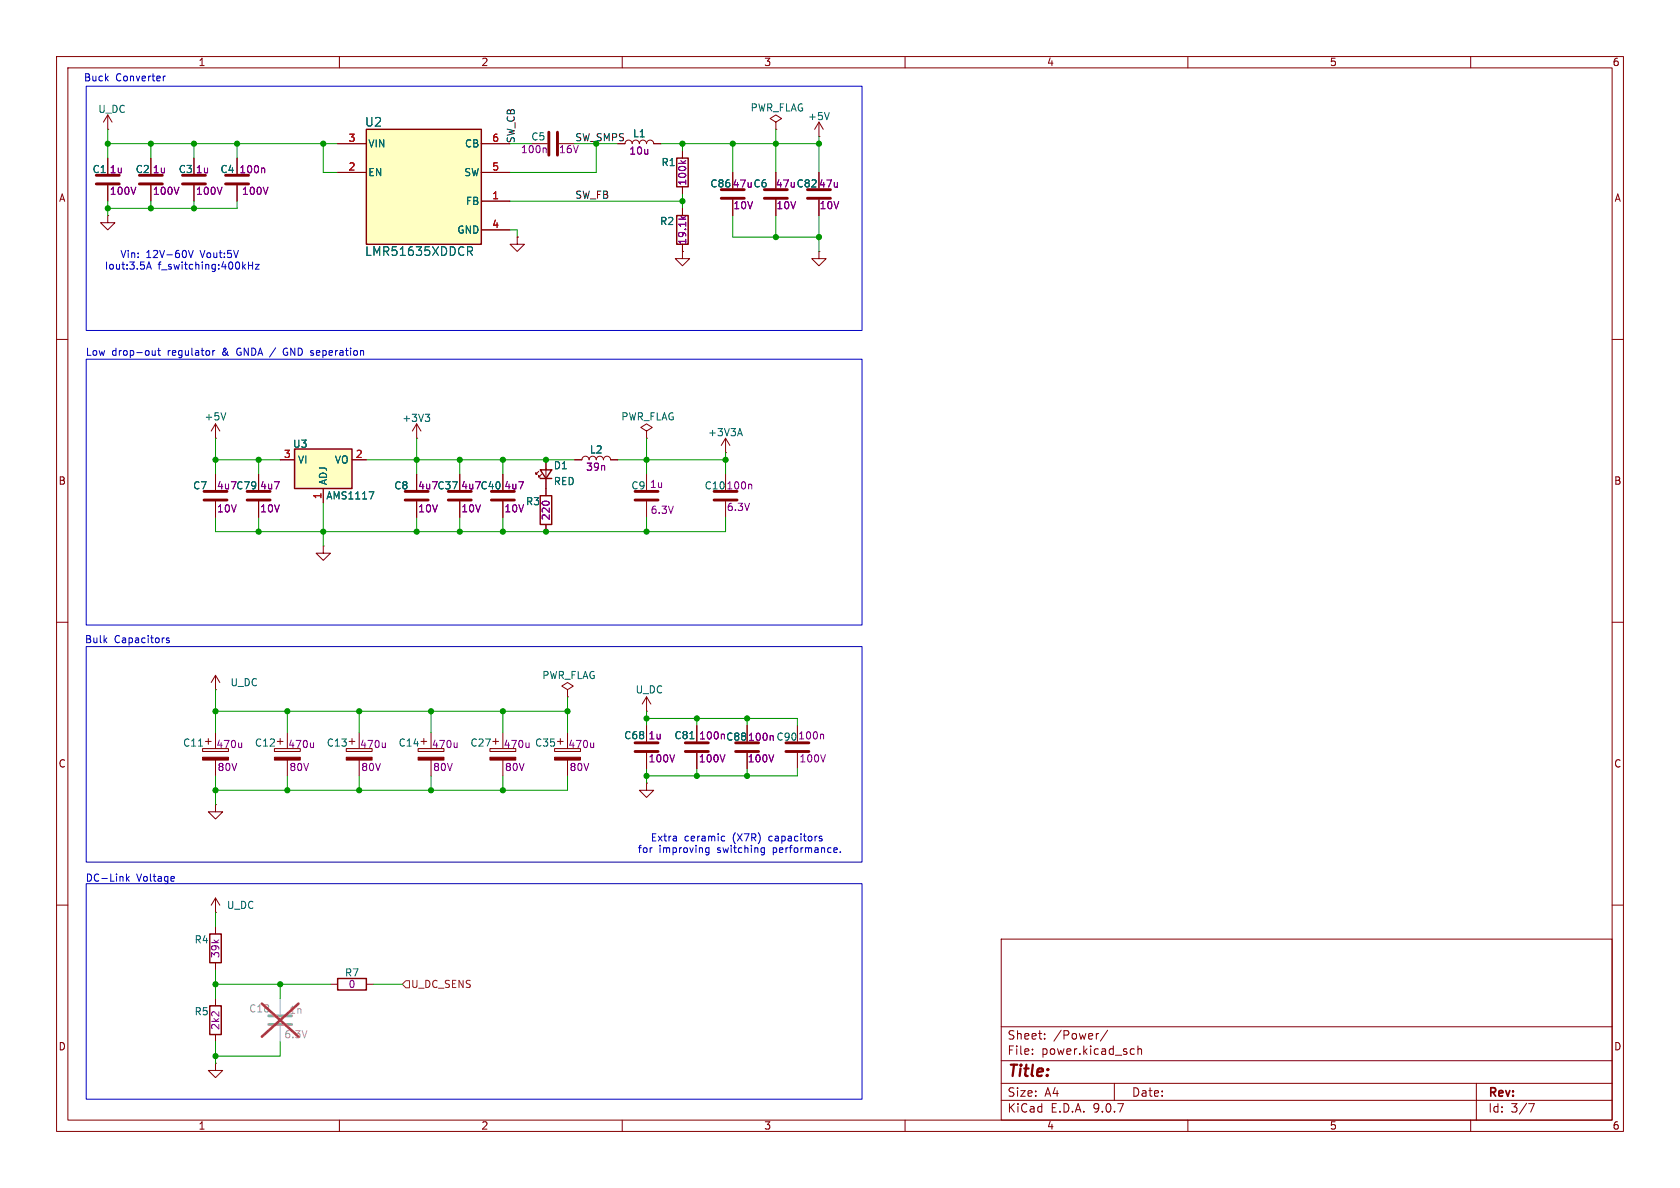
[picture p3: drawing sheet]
<svg xmlns="http://www.w3.org/2000/svg" width="297mm" height="210mm" viewBox="0 0 297 210" stroke-linecap="round" stroke-linejoin="round" font-family="sans-serif">
<g fill="none" stroke="#840000" stroke-width=".18">
<path d="M10 10h277v190h-277zM12 12h273v186h-273zM60 10v2M110 10v2M160 10v2M210 10v2M260 10v2M19 22.9h.1M19 38.1v1.3h1.3l-1.3 1.2-1.2-1.2h1.2M19 38.1h.1M19 20.3l-.7 1.3M19 20.3l.8 1.3"/>
<path d="M19 20.3v2.6M94 25.4h2.8M120.6 26.7v1.2M120.6 33v1.3M144.8 30.5v2.8M144.8 35.3v2.8M10 60h2M128.3 77.5l-.8 1.2M128.3 77.5l.7 1.2M128.3 77.5v2.5M285 60h2M128.3 80h.1"/>
<path d="M10 110h2M38.1 119.4l-.8 1.3M38.1 119.4l.8 1.3M38.1 119.4v2.5M285 110h2M38.1 121.9h.1M48.5 132.3h4.6v.5h-4.6zM49 131.1h1M49.5 130.6v1M50.8 129.5v2.8M50.8 134.4v2.8M61.2 132.3h4.6v.5h-4.6z"/>
<path d="M61.7 131.1h1M62.2 130.6v1M63.5 129.5v2.8M63.5 134.4v2.8M114.3 138.4v1.3h1.3l-1.3 1.3-1.3-1.3h1.3M114.3 138.4h.1M114.3 125.7h.1M114.3 123.2v2.5M114.3 128.3v2.8M114.3 133.1v2.8M114.3 123.2l-.8 1.3M114.3 123.2l.8 1.3"/>
<path d="M123.2 128.3v2.8M123.2 133.1v2.8M10 160h2M177 166h108v32h-108zM285 160h2M60 198v2M110 198v2M160 198v2M177 194.5h108M177 191.5h108M177 187.5h108M177 181.5h108"/>
<path d="M182.5 186.3v.1M182.5 185.5v.1M184.7 183.6v.1M184.7 182.8v.1M194.2 182.7l-.2 .1M195.8 182.1l-1.3 2M197 191.5v3M200.1 185.4l.4 .1M200.5 186.3l-.4 .1M201.2 185.5l.2-.1 .3 .1 .1 .9M201.2 184.9v1.5M210 198v2"/>
<path d="M260 198v2M261 191.5v6.5M270.2 195.1h1l-.6 1.5"/>
</g>
<path d="M97 23.4v4M98.6 23.4v4M142.7 33.5h4.1M142.7 35.1h4.1M112.3 131.3h4M112.3 132.8h4M121.2 131.3h4M121.2 132.8h4" fill="none" stroke="#840000" stroke-width=".51"/>
<path d="M130.5 76.7h.6M130.8 75.8l.4 1.2M122 130.6h.7" fill="none" stroke="#006464" stroke-width=".18"/>
<path d="M119.6 27.9h2.1v5.1h-2.1z" fill="none" stroke="#840000" stroke-width=".25"/>
<path d="M96.4 26.1l.2 .2v.7M120.4 28.4l.5 .5M121.2 28.4l-.5 .4M55.4 131.3v.9M55.4 132l-.2 .2M68.1 131.3v.9M68.1 132l-.2 .2" fill="none" stroke="#840084" stroke-width=".18"/>
<g fill="#840000" stroke="#840000" stroke-width=".18">
<path d="M48.5 133.9h4.6v.5h-4.6z"/>
<path d="M61.2 133.9h4.6v.5h-4.6z"/>
</g>
<path d="M52.1 79.4h10.1v7h-10.1z" fill="#ffffc2"/>
<path d="M119.6 38.1h2.1v5.1h-2.1zM52.1 79.4h10.1v7h-10.1zM95.5 83.1h2l-1 1.5zM95.5 84.6h2M37.1 165.1h2v5.1h-2zM37.1 177.8h2v5.1h-2zM59.7 173h5.1v2h-5.1z" fill="none" stroke="#840000" stroke-width=".25"/>
<g fill="none" stroke="#840000" stroke-width=".18">
<path d="M19 27.9v2.8M19 32.8v2.8M26.7 27.9v2.8M26.7 32.8v2.8M34.3 27.9v2.8M34.3 32.8v2.8M41.9 27.9v2.8M41.9 32.8v2.8M110.5 25.4a.64 .64 0 0 1 .6-.6 .64 .64 0 0 1 .7 .6 .64 .64 0 0 1 .6-.6 .64 .64 0 0 1 .6 .6 .64 .64 0 0 1 .7-.6 .64 .64 0 0 1 .6 .6 .64 .64 0 0 1 .6-.6 .64 .64 0 0 1 .7 .6h1.2M120.6 36.8v1.3M129.5 30.5v2.8M129.5 35.3v2.8"/>
<path d="M137.2 21.6l1-.6-1-.7-1.1 .7 1.1 .6v1.3M137.2 22.9h.1M137.2 30.5v2.8M137.2 35.3v2.8M144.8 24.1h.1M144.8 21.6l-.8 1.3M144.8 21.6l.7 1.3M144.8 21.6v2.5M91.4 41.9v1.3h1.3l-1.3 1.3-1.2-1.3h1.2M91.4 41.9h.1M120.6 44.5v1.2h1.3l-1.3 1.3-1.2-1.3h1.2M120.6 44.5h.1"/>
<path d="M120.6 43.2v1.3M144.8 44.5v1.2h1.2l-1.2 1.3-1.3-1.3h1.3M144.8 44.5h.1M38.1 77.5h.1M38.1 74.9v2.6M38.1 74.9l-.8 1.3M38.1 74.9l.8 1.3M73.7 77.5h.1M73.7 74.9l-.8 1.3M73.7 74.9l.7 1.3M73.7 74.9v2.6M114.3 76.2l1-.6-1-.7-1 .7 1 .6v1.3"/>
<path d="M114.3 77.5h.1M38.1 83.8v2.8M38.1 88.6v2.8M45.7 83.8v2.8M45.7 88.6v2.8M49.5 81.3h2.6M57.1 96.5v1.3h1.3l-1.3 1.3-1.2-1.3h1.2M57.1 96.5h.1M57.1 86.4v2.5M62.2 81.3h2.6M88.9 83.8v2.8M88.9 88.6v2.8"/>
<path d="M95.2 83.3l-.5 .5v-.2v.2h.3M95.8 83.8l-.6 .5v-.2v.2h.3M96.5 81.3v5.1M101.6 81.3h1.3a.64 .64 0 0 1 .6-.7 .64 .64 0 0 1 .6 .7 .64 .64 0 0 1 .7-.7 .64 .64 0 0 1 .6 .7 .64 .64 0 0 1 .6-.7 .64 .64 0 0 1 .7 .7 .64 .64 0 0 1 .6-.7 .64 .64 0 0 1 .6 .7h1.3M114.3 83.8v2.8M114.3 88.6v2.8M128.3 83.8v2.8M128.3 88.6v2.8M35.8 132.3h4.6v.5h-4.6zM36.3 131.1h1M36.8 130.6v1M38.1 129.5v2.8"/>
<path d="M38.1 134.4v2.8M73.9 132.3h4.6v.5h-4.6zM74.4 131.1h1M74.9 130.6v1M76.2 129.5v2.8M76.2 134.4v2.8M86.6 132.3h4.6v.5h-4.6zM87.1 131.1h1M87.6 130.6v1M88.9 129.5v2.8M88.9 134.4v2.8M98 132.3h4.6v.5h-4.6z"/>
<path d="M98.6 131.1h1M99.1 130.6v1M100.3 121.9l1-.6-1-.6-1 .6 1 .6v1.3M100.3 123.2h.1M100.3 129.5v2.8M100.3 134.4v2.8M132.1 128.3v2.8M132.1 133.1v2.8M141 128.3v2.8M141 133.1v2.8M38.1 142.2v1.3h1.3l-1.3 1.3-1.3-1.3h1.3M38.1 142.2h.1"/>
<path d="M38.1 158.8v2.5M38.1 158.8l-.8 1.2M38.1 158.8l.8 1.2M38.1 161.3h.1M38.1 163.8v1.3M38.1 170.2v1.3M38.1 176.5v1.3M58.4 174h1.3M64.8 174h1.2M38.1 188v1.2h1.3l-1.3 1.3-1.3-1.3h1.3M38.1 188h.1M38.1 182.9v1.3"/>
</g>
<path d="M146.6 19.9l-.4 1.3M39.9 73l-.4 1.2M75.2 73.2h.8l-.5 .5M75.7 73.7l.3 .2v.4l-.3 .2M65.2 86.9h.9l-.6 1.3M35.1 131.9h.7" fill="none" stroke="#006464" stroke-width=".18"/>
<g fill="none" stroke="#840000" stroke-width=".51">
<path d="M17 31h4.1M17 32.5h4.1M24.6 31h4.1M24.6 32.5h4.1M32.3 31h4M32.3 32.5h4M39.9 31h4M39.9 32.5h4M127.5 33.5h4.1M127.5 35.1h4.1M135.1 33.5h4.1M135.1 35.1h4.1"/>
<path d="M36.1 86.9h4M36.1 88.4h4M43.7 86.9h4.1M43.7 88.4h4.1M86.9 86.9h4M86.9 88.4h4M112.3 86.9h4M112.3 88.4h4M126.2 86.9h4.1M126.2 88.4h4.1M130 131.3h4.1M130 132.8h4.1"/>
<path d="M138.9 131.3h4.1M138.9 132.8h4.1"/>
</g>
<g fill="#840000" stroke="#840000" stroke-width=".18">
<path d="M98 133.9h4.6v.5h-4.6z"/>
<path d="M35.8 133.9h4.6v.5h-4.6z"/>
<path d="M73.9 133.9h4.6v.5h-4.6z"/>
<path d="M86.6 133.9h4.6v.5h-4.6z"/>
</g>
<g fill="none" stroke="#840084" stroke-width=".18">
<path d="M46.6 29.7l.2 .2v.7M120.4 38.3l.5 .4M121.2 38.3l-.5 .3M132.7 85.6l.2 .2v.6M42.7 131.3v.9M42.7 132l-.2 .2M80.8 131.3v.9M80.8 132l-.2 .2M93.5 131.3v.9M93.5 132l-.2 .2M105 131.3v.9M105 132l-.2 .2"/>
<path d="M145.4 129.8l.2 .2v.6"/>
</g>
<path d="M47.5 179.6h4.1M47.5 181.1h4.1" fill="none" stroke="#a1a1a1" stroke-width=".51"/>
<path d="M49.5 176.5v2.8M49.5 181.4v2.8" fill="none" stroke="#a1a1a1" stroke-width=".18"/>
<path d="M46.3 177.4l6.5 5.9M52.8 177.4l-6.5 5.9" fill="none" stroke="#e12e31" stroke-width=".46"/>
<path d="M64.8 22.9h20.3v20.3h-20.3z" fill="#ffffc2"/>
<path d="M64.8 22.9h20.3v20.3h-20.3zM95.5 87.6h2v5.1h-2z" fill="none" stroke="#840000" stroke-width=".25"/>
<g fill="none" stroke="#840000" stroke-width=".18">
<path d="M19 27.9v2.8M19 32.8v2.8M26.7 27.9v2.8M26.7 32.8v2.8M34.3 27.9v2.8M34.3 32.8v2.8M41.9 27.9v2.8M41.9 32.8v2.8M59.7 25.4h5.1M59.7 30.5h5.1M85.1 25.4h5.1M85.1 30.5h5.1"/>
<path d="M85.1 35.6h5.1M115.6 25.4h1.2M120.6 26.7v1.2M120.6 33v1.3M120.6 36.8v1.3M129.5 30.5v2.8M129.5 35.3v2.8M137.2 30.5v2.8M137.2 35.3v2.8M144.8 30.5v2.8M144.8 35.3v2.8M85.1 40.6h5.1"/>
<path d="M91.4 41.9h.1M120.6 44.5h.1M120.6 43.2v1.3M38.1 83.8v2.8M38.1 88.6v2.8M45.7 83.8v2.8M45.7 88.6v2.8M49.5 81.3h2.6M57.1 86.4v2.5M62.2 81.3h2.6M73.7 83.8v2.8M73.7 88.6v2.8"/>
<path d="M81.3 83.8v2.8M81.3 88.6v2.8M88.9 83.8v2.8M88.9 88.6v2.8M96.5 81.3v1.8M96.5 84.6v3M96.5 92.7v1.3M101.6 81.3h1.3M107.9 81.3h1.3M114.3 128.3v2.8M114.3 133.1v2.8M123.2 128.3v2.8"/>
<path d="M123.2 133.1v2.8M132.1 128.3v2.8M132.1 133.1v2.8"/>
</g>
<path d="M82.7 43.6h.5l.3 .3-.1 .4-.7 .1M83 44.4l.5 .7M65.2 86.9h.9l-.6 1.3M122 130.6h.7" fill="none" stroke="#006464" stroke-width=".18"/>
<path d="M71.6 86.9h4.1M71.6 88.4h4.1M79.2 86.9h4.1M79.2 88.4h4.1" fill="none" stroke="#840000" stroke-width=".51"/>
<path d="M71.1 174l.7-.6h.6v1.2h-.6z" fill="none" stroke="#725600" stroke-width=".18"/>
<g fill="none" stroke="#009600" stroke-width=".18">
<path d="M19 25.4h40.7M19 22.9v5M19 35.6v2.5M26.7 25.4v2.5M26.7 35.6v1.2M34.3 25.4v2.5M34.3 35.6v1.2M41.9 35.6v1.2h-22.9M41.9 25.4v2.5M57.1 25.4v5.1h2.6M90.2 25.4h3.8M90.2 35.6h30.4"/>
<path d="M101.6 25.4h7.6M105.4 25.4v5.1h-15.2M116.8 25.4h28M120.6 25.4v1.3M120.6 34.3v2.5M129.5 25.4v5.1M129.5 38.1v3.8h15.3M137.2 22.9v7.6M137.2 38.1v3.8M144.8 24.1v6.4M144.8 38.1v6.4M90.2 40.6h1.2v1.3"/>
<path d="M38.1 77.5v6.3M73.7 77.5v6.3M114.3 77.5v6.3M38.1 91.4v2.6h90.2v-2.6M38.1 81.3h11.4M45.7 81.3v2.5M45.7 91.4v2.6M57.1 88.9v7.6M64.8 81.3h36.8M73.7 91.4v2.6M81.3 81.3v2.5M81.3 91.4v2.6"/>
<path d="M88.9 81.3v2.5M88.9 91.4v2.6M109.2 81.3h19.1M114.3 91.4v2.6M128.3 80v3.8M38.1 121.9v7.6M38.1 137.2v5M38.1 125.7h62.2M50.8 125.7v3.8M50.8 137.2v2.5M63.5 125.7v3.8M63.5 137.2v2.5"/>
<path d="M76.2 125.7v3.8M76.2 137.2v2.5M88.9 125.7v3.8M88.9 137.2v2.5M100.3 137.2v2.5h-62.2M100.3 123.2v6.3M114.3 125.7v2.6M114.3 135.9v2.5M114.3 127h26.7v1.3M123.2 127v1.3M123.2 135.9v1.3M132.1 127v1.3"/>
<path d="M132.1 135.9v1.3M141 135.9v1.3h-26.7M38.1 161.3v2.5M38.1 171.5v5M38.1 174h20.3M49.5 174v2.5M66 174h5.1M38.1 184.2v3.8M49.5 184.2v2.5h-11.4"/>
</g>
<g fill="none" stroke="#0000c2" stroke-width=".18">
<path d="M15.2 15.2h137.2v43.2h-137.2zM28.9 13.5v.8M29.2 13.5l-.3 .2M25.9 47.6l.4-1.3 .5 1.3M26 47.2h.6M33.3 44.3l.4 1.2 .5-1.2M43.9 46.3v1.3M43.9 46.9h.8M44.7 46.3v1.3M45.1 46.7h.7l-.7 .9h.7M15.2 63.5h137.2v47h-137.2zM26.9 62.6l.2 .2 .4-.1"/>
<path d="M27.5 62v.8M27.9 62h.5M28.1 61.5v1.1l.3 .2M37.6 62v.8M38 62l-.4 .2M50.5 61.5a.68 .68 0 0 0-.4 .7 .68 .68 0 0 0 .4 .6M15.2 114.3h137.2v38.1h-137.2zM29.9 112.8h-.3l-.2 .1 .1 .2 .4 .2v.3h-.5M15.2 156.2h137.2v38.1h-137.2zM22.4 154.5v1.3M22.5 155.3l.3 .5M22.8 154.9l-.4 .5"/>
<path d="M30.6 154.9l.2 .3-.6 .2M30.8 155.7l-.2 .1M125.3 149.9v1l-.2 .2h-.3M125.3 149.9h-.3l-.3 .2 .2 .5h.4M127.6 148.6h.5M127.6 147.9h.5M134.7 150.6h.4M134.7 149.9h.4M135.1 149.9v1l-.2 .2h-.3M145.3 147.9l-.3-.1-.2 .2 .1 .2 .4 .1v.3h-.5M147.6 149.9h.4v.3l-.6 .1M148 150.6l-.4 .1"/>
<path d="M148.6 150.6v.1"/>
</g>
<path d="M46.6 29.7l.2 .2v.7M120.4 38.3l.5 .4M120.4 28.4l.5 .5M121.2 38.3l-.5 .3M121.2 28.4l-.5 .4" fill="none" stroke="#840084" stroke-width=".18"/>
<g fill="#009600" stroke="#009600" stroke-width=".18">
<circle cx="34.3" cy="25.4" r=".46"/>
<circle cx="26.7" cy="25.4" r=".46"/>
<circle cx="19" cy="25.4" r=".46"/>
<circle cx="19" cy="36.8" r=".46"/>
<circle cx="57.1" cy="25.4" r=".46"/>
<circle cx="26.7" cy="36.8" r=".46"/>
<circle cx="34.3" cy="36.8" r=".46"/>
<circle cx="45.7" cy="81.3" r=".46"/>
<circle cx="41.9" cy="25.4" r=".46"/>
<circle cx="38.1" cy="174" r=".46"/>
<circle cx="49.5" cy="174" r=".46"/>
<circle cx="38.1" cy="139.7" r=".46"/>
<circle cx="63.5" cy="139.7" r=".46"/>
<circle cx="38.1" cy="186.7" r=".46"/>
<circle cx="50.8" cy="139.7" r=".46"/>
<circle cx="50.8" cy="125.7" r=".46"/>
<circle cx="63.5" cy="125.7" r=".46"/>
<circle cx="88.9" cy="125.7" r=".46"/>
<circle cx="76.2" cy="125.7" r=".46"/>
<circle cx="73.7" cy="81.3" r=".46"/>
<circle cx="73.7" cy="94" r=".46"/>
<circle cx="81.3" cy="81.3" r=".46"/>
<circle cx="100.3" cy="125.7" r=".46"/>
<circle cx="76.2" cy="139.7" r=".46"/>
<circle cx="88.9" cy="139.7" r=".46"/>
<circle cx="81.3" cy="94" r=".46"/>
<circle cx="88.9" cy="94" r=".46"/>
<circle cx="96.5" cy="94" r=".46"/>
<circle cx="38.1" cy="125.7" r=".46"/>
<circle cx="38.1" cy="81.3" r=".46"/>
<circle cx="45.7" cy="94" r=".46"/>
<circle cx="57.1" cy="94" r=".46"/>
<circle cx="137.2" cy="41.9" r=".46"/>
<circle cx="128.3" cy="81.3" r=".46"/>
<circle cx="120.6" cy="35.6" r=".46"/>
<circle cx="114.3" cy="81.3" r=".46"/>
<circle cx="88.9" cy="81.3" r=".46"/>
<circle cx="96.5" cy="81.3" r=".46"/>
<circle cx="114.3" cy="94" r=".46"/>
<circle cx="144.8" cy="25.4" r=".46"/>
<circle cx="137.2" cy="25.4" r=".46"/>
<circle cx="120.6" cy="25.4" r=".46"/>
<circle cx="129.5" cy="25.4" r=".46"/>
<circle cx="144.8" cy="41.9" r=".46"/>
<circle cx="123.2" cy="137.2" r=".46"/>
<circle cx="132.1" cy="127" r=".46"/>
<circle cx="123.2" cy="127" r=".46"/>
<circle cx="114.3" cy="137.2" r=".46"/>
<circle cx="114.3" cy="127" r=".46"/>
<circle cx="132.1" cy="137.2" r=".46"/>
</g>
<text font-size="2.8" fill="#840000" x="178" y="190.9">Title:</text>
<g font-size="2.1" fill="#006464">
<text x="64.4" y="22.6">U2</text>
<text x="64.4" y="45.4">LMR51635XDDCR</text>
</g>
<g font-size="2.1" fill="#840000">
<text x="178" y="184">Sheet:</text>
<text x="186.2" y="184">/Power/</text>
<text x="178" y="186.7">File:</text>
<text x="184.1" y="186.7">power.kicad_sch</text>
<text x="178" y="196.9">KiCad</text>
<text x="178" y="194.1">Size:</text>
<text x="184.7" y="194.1">A4</text>
<text x="185.7" y="196.9">E.D.A.</text>
<text x="193.3" y="196.9">9.0.7</text>
<text x="200" y="194.1">Date:</text>
<text x="263" y="194.3">Rev:</text>
<text x="263" y="196.9">Id:</text>
<text x="267.1" y="196.9">3/7</text>
</g>
<g font-size="1.8" fill="#840000">
<text x="35" y="11.9">1</text>
<text x="85" y="11.9">2</text>
<text x="135" y="11.9">3</text>
<text x="185" y="11.9">4</text>
<text x="235" y="11.9">5</text>
<text x="285" y="11.9">6</text>
<text x="10.3" y="35.9">A</text>
<text x="285.3" y="35.9">A</text>
<text x="10.3" y="85.9">B</text>
<text x="285.3" y="85.9">B</text>
<text x="10.3" y="135.9">C</text>
<text x="285.3" y="135.9">C</text>
<text x="10.3" y="185.9">D</text>
<text x="285.3" y="185.9">D</text>
<text x="35" y="199.9">1</text>
<text x="85" y="199.9">2</text>
<text x="135" y="199.9">3</text>
<text x="185" y="199.9">4</text>
<text x="235" y="199.9">5</text>
<text x="285" y="199.9">6</text>
</g>
<g font-size="1.8" fill="#0000c2">
<text x="14.7" y="14.6">Buck</text>
<text x="20.4" y="14.6">Converter</text>
<text x="18.4" y="47.9">Iout:3.5A</text>
<text x="21.2" y="45.8">Vin:</text>
<text x="25.8" y="45.8">12V-60V</text>
<text x="27.9" y="47.9">f_switching:400kHz</text>
<text x="35.6" y="45.8">Vout:5V</text>
<text x="15.1" y="63.1">Low</text>
<text x="19.8" y="63.1">drop-out</text>
<text x="29.8" y="63.1">regulator</text>
<text x="39.6" y="63.1">&amp;</text>
<text x="42.3" y="63.1">GNDA /</text>
<text x="50.9" y="63.1">GND seperation</text>
<text x="14.9" y="113.9">Bulk</text>
<text x="20.2" y="113.9">Capacitors</text>
<text x="115" y="148.9">Extra</text>
<text x="121" y="148.9">ceramic</text>
<text x="129.6" y="148.9">(X7R)</text>
<text x="136.2" y="148.9">capacitors</text>
<text x="112.7" y="151">for</text>
<text x="116.5" y="151">improving</text>
<text x="126.9" y="151">switching</text>
<text x="136.9" y="151">performance.</text>
<text x="15.1" y="156.1">DC-Link</text>
<text x="24.2" y="156.1">Voltage</text>
</g>
<g font-size="1.8" fill="#006464">
<text x="17.3" y="20.2">U_DC</text>
<text x="132.6" y="19.9">PWR_FLAG</text>
<text x="142.8" y="21.4">+5V</text>
<text x="65" y="26.3">VIN</text>
<text x="82.1" y="26.3">CB</text>
<text x="93.8" y="25">C5</text>
<text x="111.8" y="24.5">L1</text>
<text x="116.8" y="29.6">R1</text>
<text x="16.3" y="30.8">C1</text>
<text x="23.9" y="30.8">C2</text>
<text x="31.5" y="30.8">C3</text>
<text x="38.9" y="30.8">C4</text>
<text x="65" y="31.3">EN</text>
<text x="82" y="31.3">SW</text>
<text x="125.5" y="33.3">C86</text>
<text x="129.4" y="33.4">47u C6</text>
<text x="80.8" y="41.5">GND</text>
<text x="82.3" y="36.4">FB</text>
<text x="116.6" y="40">R2</text>
<text x="36.1" y="74.5">+5V</text>
<text x="71" y="74.8">+3V3</text>
<text x="109.7" y="74.5">PWR_FLAG</text>
<text x="125.1" y="77.3">+3V3A</text>
<text x="51.7" y="79.3">U3</text>
<text x="52.6" y="82.1">VI</text>
<text x="59.1" y="82.1">VO</text>
<text x="97.8" y="83.2">D1</text>
<text x="104.2" y="80.4">L2</text>
<text x="34" y="86.7">C7</text>
<text x="57.6" y="88.5">AMS1117</text>
<text x="58" y="85.9" transform="rotate(-90 58 85.9)">ADJ</text>
<text x="69.6" y="86.7">C8</text>
<text x="73.8" y="86.7">4u7 C37</text>
<text x="92.9" y="89.5">R3</text>
<text x="97.8" y="86">RED</text>
<text x="111.5" y="86.7">C9</text>
<text x="124.5" y="86.7">C10</text>
<text x="40.6" y="121.5">U_DC</text>
<text x="95.8" y="120.2">PWR_FLAG</text>
<text x="112.3" y="122.8">U_DC</text>
<text x="110.2" y="130.9">C68</text>
<text x="119.1" y="130.9">C81</text>
<text x="32.3" y="132.2">C11</text>
<text x="45" y="132.2">C12</text>
<text x="57.7" y="132.2">C13</text>
<text x="70.4" y="132.2">C14</text>
<text x="83.1" y="132.2">C27</text>
<text x="94.5" y="132.2">C35</text>
<text x="40" y="160.9">U_DC</text>
<text x="34.3" y="167">R4</text>
<text x="60.9" y="172.8">R7</text>
<text x="34.3" y="179.7">R5</text>
</g>
<g font-size="1.8" fill="#a90000">
<text x="61.5" y="25.1">3</text>
<text x="86.9" y="25.1">6</text>
<text x="61.5" y="30.2">2</text>
<text x="86.9" y="30.2">5</text>
<text x="86.9" y="35.3">1</text>
<text x="86.9" y="40.4">4</text>
<text x="50.1" y="81">3</text>
<text x="62.8" y="81">2</text>
<text x="56.9" y="88.3" transform="rotate(-90 56.9 88.3)">1</text>
</g>
<g font-size="1.8" fill="#0f0f0f">
<text x="91.1" y="25.4" transform="rotate(-90 91.1 25.4)">SW_CB</text>
<text x="101.6" y="35.2">SW_FB</text>
</g>
<g font-size="1.8" fill="#840084">
<text x="92" y="27.3">100n</text>
<text x="98.7" y="27.3">16V</text>
<text x="111.1" y="27.5">10u</text>
<text x="19.3" y="30.8">1u</text>
<text x="19.3" y="34.6">100V</text>
<text x="26.9" y="30.8">1u</text>
<text x="26.9" y="34.6">100V</text>
<text x="34.5" y="30.8">1u</text>
<text x="34.6" y="34.6">100V</text>
<text x="42.2" y="30.8">100n</text>
<text x="42.7" y="34.6">100V</text>
<text x="121.5" y="32.9" transform="rotate(-90 121.5 32.9)">100k</text>
<text x="137.1" y="33.4">47u C82</text>
<text x="144.7" y="33.4">47u</text>
<text x="129.5" y="37.2">10V</text>
<text x="137.2" y="37.2">10V</text>
<text x="144.8" y="37.2">10V</text>
<text x="121.5" y="43.4" transform="rotate(-90 121.5 43.4)">19.1k</text>
<text x="103.5" y="83.4">39n</text>
<text x="38.2" y="86.7">4u7 C79</text>
<text x="45.9" y="86.7">4u7</text>
<text x="81.4" y="86.7">4u7 C40</text>
<text x="89" y="86.7">4u7</text>
<text x="114.8" y="86.5">1u</text>
<text x="128.3" y="86.7">100n</text>
<text x="38.3" y="90.8">10V</text>
<text x="45.9" y="90.8">10V</text>
<text x="73.8" y="90.8">10V</text>
<text x="81.5" y="90.8">10V</text>
<text x="89.1" y="90.8">10V</text>
<text x="97.4" y="92.1" transform="rotate(-90 97.4 92.1)">220</text>
<text x="114.9" y="91">6.3V</text>
<text x="128.4" y="90.5">6.3V</text>
<text x="114.5" y="130.9">1u</text>
<text x="123.5" y="130.9">100n C88</text>
<text x="132.1" y="131.2">100n C90</text>
<text x="132.1" y="131.2">100n</text>
<text x="141" y="130.9">100n</text>
<text x="38.1" y="132.4">470u</text>
<text x="38.4" y="136.5">80V</text>
<text x="50.8" y="132.4">470u</text>
<text x="51.1" y="136.5">80V</text>
<text x="63.5" y="132.4">470u</text>
<text x="63.8" y="136.5">80V</text>
<text x="76.2" y="132.4">470u</text>
<text x="76.5" y="136.5">80V</text>
<text x="88.9" y="132.4">470u</text>
<text x="89.2" y="136.5">80V</text>
<text x="100.4" y="132.4">470u</text>
<text x="100.6" y="136.5">80V</text>
<text x="114.6" y="135">100V</text>
<text x="123.5" y="135">100V</text>
<text x="132.1" y="135">100V</text>
<text x="141.2" y="135">100V</text>
<text x="39" y="169.5" transform="rotate(-90 39 169.5)">39k</text>
<text x="61.5" y="174.9">0</text>
<text x="39" y="182.2" transform="rotate(-90 39 182.2)">2k2</text>
</g>
<text font-size="1.8" fill="#009600" x="101.6" y="25.1">SW_SMPS</text>
<text font-size="1.8" fill="#989898" x="44" y="179.2">C18</text>
<g font-size="1.8" fill="#a1a1a1">
<text x="51" y="179.4">1n</text>
<text x="50.2" y="183.7">6.3V</text>
</g>
<text font-size="1.8" fill="#725600" x="72.6" y="174.9">U_DC_SENS</text>
</svg>
